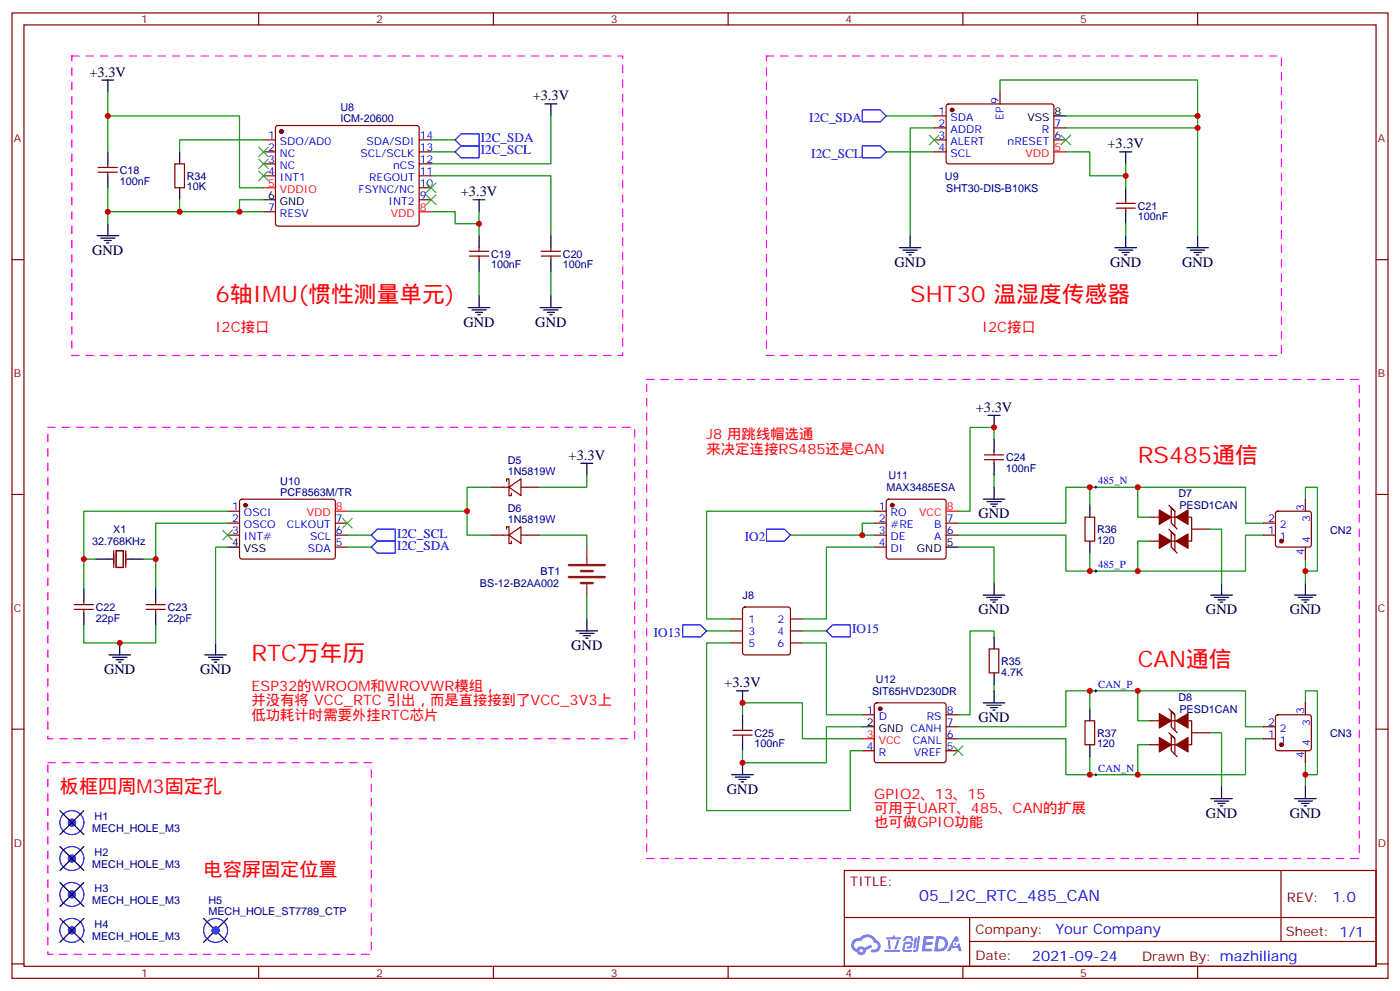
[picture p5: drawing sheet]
<svg xmlns="http://www.w3.org/2000/svg" width="412mm" height="292mm" viewBox="0 0 412 292" stroke-linecap="round" stroke-linejoin="round" font-family="sans-serif">
<g fill="none" stroke="#870000" stroke-width=".35">
<path d="M3.5 3.8h405.4v284.3h-405.4zM7.1 7.3h398.2v277.3h-398.2zM76.2 3.8v3.5M145.3 3.8v3.5M214.5 3.8v3.5M283.6 3.8v3.5M352.8 3.8v3.5M3.5 76.5h3.6M405.3 76.5h3.6M3.5 145.6h3.6M405.3 145.6h3.6M3.5 214.8h3.6"/>
<path d="M405.3 214.8h3.6M248.7 256.4h156.6v28.2h-156.6zM377.3 256.4v20.9M248.7 270.2h156.5M285.6 277.3h119.6M285.6 270.2v14.2M3.5 283.9h3.6M76.2 284.6v3.5M145.3 284.6v3.5M214.5 284.6v3.5M283.6 284.6v3.5M352.8 284.6v3.5"/>
<path d="M405.3 283.9h3.6"/>
</g>
<g fill="#5487ff">
<path d="M272.1 275.7h2.6l.3 .2-.1 .6h-2l-.1 1h1.6l.4 .4-.4 .4h-1.7l-.2 1.1 1.8 .1 .3 .3-.2 .4h-2.9z"/>
<path d="M281.4 275.8h.7l.4 1.3-.7 .3a.74 .74 0 0 0-1.1 .3 .74 .74 0 0 0 .5 1.1 .74 .74 0 0 0 .9-.7l.5-.3 .7 2.4h-.9l-.2-1h-1.9l-.5 1h-.9z"/>
<path d="M269.5 276.2h.6l-.4 2.9a.31 .31 0 0 1-.3 .3 .31 .31 0 0 1-.3-.3z"/>
<path d="M270.4 275.7h.6l-.5 4a.89 .89 0 0 1-.7 .7 .89 .89 0 0 1-.9-.3l1-.5z"/>
<path d="M266.8 275.9l.6-.2 1.2 .1 .5 1.3-.6 .1-.4-.9-1 .1a.95 .95 0 0 1-1 .8l-.1-.2z"/>
<path d="M266.4 277.6l1.8-.2a1.04 1.04 0 0 1 .6 1.1 1.04 1.04 0 0 1-.8 .9h-.7a.29 .29 0 0 1-.3-.4 .29 .29 0 0 1 .3-.2h.7l.2-.8h-1.4l-.4 1.8h1.9a.29 .29 0 0 1 .3 .3 .29 .29 0 0 1-.3 .3h-2l-.4-.3 .2-2.1z"/>
<path d="M260.5 279.8h4.4a.3 .3 0 0 1 .3 .3 .3 .3 0 0 1-.3 .3h-4.3z"/>
<path d="M264.3 276.9h.6l-.5 1.6a1.02 1.02 0 0 1-.7 1.2l-.2-.3z"/>
<path d="M261.5 276.9h.6l.3 2.4-.3 .3-.3-.2z"/>
<path d="M261.1 276.1h1.9l.2-.5h.5l-.1 .5h1.5a.29 .29 0 0 1 .3 .3 .29 .29 0 0 1-.3 .3h-3.9z"/>
<path d="M275.8 275.7l-.6 4.5h1.4a2.27 2.27 0 0 0 2.7-2.3 2.27 2.27 0 0 0-2.7-2.2zM276.6 276.5a1.5 1.5 0 0 1 1.8 1.6 1.5 1.5 0 0 1-1.9 1.3h-.3z"/>
<path d="M251.4 276.9a2.09 2.09 0 0 0 1 3.5 1.37 1.37 0 0 0 1.5 .9 1.37 1.37 0 0 0 1.1-1.4l2-1-.5-.7-1.8 1a1.4 1.4 0 0 0-2.3 .4 1.32 1.32 0 0 1-.6-1.9 1.32 1.32 0 0 1 1.9-.4 2.02 2.02 0 0 1 2-1.3 2.02 2.02 0 0 1 1.8 1.6 1.09 1.09 0 0 1 1.1 1.4 1.09 1.09 0 0 1-1.6 .7 .41 .41 0 0 0-.5 .3 .41 .41 0 0 0 .4 .5 1.89 1.89 0 0 0 2.4-1.2 1.89 1.89 0 0 0-1.2-2.4 2.98 2.98 0 0 0-5-.6l-1 .1zM253.2 280a.52 .52 0 0 1 1 0 .52 .52 0 0 1-1 0z"/>
<circle cx="281.4" cy="278" r=".28"/>
</g>
<g fill="none" stroke="#00f" stroke-width=".35">
<path d="M254 32.4h5.3l1.8 1.7-1.8 1.8h-5.3zM134.1 41.2l1.7-1.8h5.3v3.6h-5.3zM134.1 44.7l1.7-1.7h5.3v3.5h-5.3zM254 43h5.3l1.8 1.7-1.8 1.8h-5.3zM109.4 157.6l1.7-1.7h5.3v3.5h-5.3zM111.1 159.4h5.3v3.5h-5.3l-1.7-1.8zM225.8 155.9h5.3l1.7 1.7-1.7 1.8h-5.3zM201.1 184.1h5.3l1.7 1.7-1.7 1.8h-5.3zM243.4 185.8l1.8-1.7h5.3v3.5h-5.3z"/>
<circle cx="21.2" cy="252.9" r="3.5"/>
<circle cx="21.2" cy="242.3" r="3.5"/>
<circle cx="21.2" cy="263.5" r="3.5"/>
<circle cx="21.2" cy="274" r="3.5"/>
<circle cx="63.5" cy="274" r="3.5"/>
</g>
<g fill="#870000" stroke="#870000" stroke-width=".35">
<path d="M346.4 152.3l3.6-2.1v4.2z"/>
<path d="M346.4 159.4l3.6-2.1v4.2z"/>
<path d="M341.5 157.3l3.5 2.1-3.5 2.1z"/>
<path d="M341.5 150.2l3.5 2.1-3.5 2.1z"/>
<path d="M346.4 212.3l3.6-2.1v4.2z"/>
<path d="M346.4 219.4l3.6-2.2v4.3z"/>
<path d="M341.5 217.2l3.5 2.2-3.5 2.1z"/>
<path d="M341.5 210.2l3.5 2.1-3.5 2.1z"/>
<circle cx="82.9" cy="38.7" r=".53"/>
<circle cx="280.5" cy="32.4" r=".53"/>
<circle cx="72.3" cy="148.8" r=".53"/>
<circle cx="262.8" cy="148.8" r=".53"/>
<circle cx="259.3" cy="208.8" r=".53"/>
<circle cx="377.5" cy="159.4" r=".53"/>
<circle cx="377.5" cy="219.4" r=".53"/>
</g>
<g fill="none" stroke="#870000" stroke-width=".35">
<path d="M81.4 37.2l.4-.2h41l.5 .2 .2 .5-.1 28.5-.6 .4-41.2-.1-.5-.6v-28.2zM275.2 34.1h3.5M275.2 37.7h3.5M278.9 30.8l.5-.2 30.6 .1 .4 .6v16.5l-.7 .5-30.6-.1-.4-.6v-16.3zM294.6 27.1v3.5M310.4 37.7h3.6M28.9 50.7h5.7M28.9 49.3h5.7M31.7 48.3v1M31.7 50.7v1.1M51.5 48.3h2.8v7h-2.8zM77.6 41.2h3.5"/>
<path d="M77.6 44.7h3.5M77.6 48.3h3.5M77.6 51.8h3.5M123.5 41.2h3.5M123.5 44.7h3.5M123.5 48.3h3.5M123.5 51.8h3.5M123.5 58.8h3.5M123.5 55.3h3.5M275.2 41.2h3.5M275.2 44.7h3.5M310.4 41.2h3.6"/>
<path d="M328.8 59.9h5.6M331.6 58.8v1.1M77.6 62.4h3.5M138.3 75.4h5.6M138.3 74h5.6M141.1 73v1M141.1 75.4v1.1M159.5 75.4h5.6M159.5 74h5.6M162.3 73v1M162.3 75.4v1.1M328.8 61.3h5.6"/>
<path d="M331.6 61.3v1.1M290 135.4h5.6M290 134h5.6M292.8 132.9v1.1M292.8 135.4v1.1M67 150.6h3.6M67 154.1h3.6M67 157.6h3.6M70.8 147.2l.5-.2 27 .1 .5 .6-.1 16.5-.6 .5-27.1-.1-.4-.6v-16.3zM98.8 154.1h3.5M98.8 157.6h3.5M144.6 157.6h5.3"/>
<path d="M144.6 143.5h5.3M149.2 141.7v-.7h.7v5h.7v-.7M149.2 155.9v-.7h.7v4.9h.7v-.7M149.9 143.5l3.6-2.5v5zM149.9 157.6l3.6-2.4v4.9zM153.5 157.6h5.2M153.5 143.5h5.2M257.5 150.6h3.6M257.5 154.1h3.6M257.5 157.6h3.6M261.3 147.2l.5-.2h16.2l.5 .2 .2 .5v16.3l-.2 .5-.5 .2h-16.2l-.5-.3-.2-.4v-16.3zM278.7 154.1h3.5"/>
<path d="M278.7 157.6h3.5M319.6 152.3h2.8v7.1h-2.8zM338.7 152.3h12.3v7.1h-7.4M338.7 159.4h5.3M344.3 148.8l.7 .7v4.6l1.1 1.1M344.3 155.9l.7 .7v4.5l1.1 1.1M346.1 150.6l-1.1-1.1 1.1 1.1v4.6l.7 .7M346.1 157.6l-1.1-1 1.1 1v4.6l.7 .7M351 155.9h5.3M372.2 154.1h3.5M372.2 157.6h3.5M375.9 150.8l.5-.2h9.2l.5 .2 .2 .5v9.1l-.2 .5-.5 .2h-9.2l-.5-.2-.2-.5v-9.1z"/>
<path d="M384.5 147v3.6M21.9 179.5h5.6M21.9 178.1h5.6M24.7 177v1.1M24.7 179.5v1.1M33.5 162.2v4.9M34.2 162.2h2.1v4.9h-2.1zM37 162.2v4.9M43 179.5h5.7M43 178.1h5.7M45.9 177v1.1M45.9 179.5v1.1"/>
<path d="M98.8 161.1h3.5M219 179l.4-.2h12.7l.5 .2 .2 .5v12.7l-.2 .5-.5 .2h-12.7l-.5-.2-.2-.5v-12.7zM257.5 161.1h3.6M384.5 161.1v3.6M215.2 182.3h3.5M215.2 185.8h3.5M215.2 189.4h3.5M232.8 182.3h3.6M232.8 185.8h3.6M232.8 189.4h3.6M291.4 191.1h2.8v7.1h-2.8zM215.9 216.5h5.6"/>
<path d="M215.9 215.1h5.6M218.7 214.1v1M218.7 216.5v1.1M254 210.5h3.5M257.8 207.2l.4-.2h19.8l.5 .2 .2 .5v16.2l-.2 .5-.5 .2h-19.8l-.5-.2-.2-.5v-16.2zM278.7 210.5h3.5M278.7 214.1h3.5M278.7 217.6h3.5M319.6 212.3h2.8v7.1h-2.8zM338.7 212.3h12.3v7.1h-7.4M338.7 219.4h5.3M344.3 208.8l.7 .7v4.6l1.1 1"/>
<path d="M344.3 215.8l.7 .7v4.6l1.1 1.1M346.1 210.5l-1.1-1 1.1 1v4.6l.7 .7M346.1 217.6l-1.1-1.1 1.1 1.1v4.6l.7 .7M351 215.8h5.3M372.2 214.1h3.5M372.2 217.6h3.5M375.9 210.7l.5-.2h9.2l.5 .2 .2 .5v9.2l-.2 .5-.5 .2h-9.2l-.5-.2-.2-.5v-9.2zM384.5 207v3.5M254 221.1h3.5M278.7 221.1h3.5M384.5 221.1v3.5"/>
</g>
<path d="M77.6 55.3h3.5M310.4 44.7h3.6M123.5 62.4h3.5M98.8 150.6h3.5M278.7 150.6h3.5M254 217.6h3.5" fill="none" stroke="#f00" stroke-width=".35"/>
<g fill="none" stroke="#000" stroke-width=".35">
<path d="M30 23.6h3.5M31.7 23.6v3.5M160.5 30.6h3.5M162.3 30.6v3.5M310.4 34.1h3.6M31.7 44.7v3.6M31.7 51.8v3.5M52.9 44.7v3.6M52.9 55.3v3.5M77.6 58.8h3.5M139.3 58.8h3.6M141.1 58.8v3.6"/>
<path d="M329.8 44.7h3.6M331.6 44.7v3.6M331.6 55.3v3.5M28.6 69.4h6.3M29.6 70.1h4.3M30.7 70.8h2.1M31.4 71.5h.7M31.7 65.9v3.5M141.1 69.4v3.6M141.1 76.5v3.5M162.3 69.4v3.6M162.3 76.5v3.5"/>
<path d="M264.9 73h6.4M266 73.7h4.2M267.1 74.4h2.1M267.8 75.1h.7M268.1 69.4v3.6M328.4 73h6.4M329.5 73.7h4.2M330.6 74.4h2.1M331.3 75.1h.7M331.6 62.4v3.5M331.6 69.4v3.6M349.6 73h6.4"/>
<path d="M350.7 73.7h4.2M351.7 74.4h2.1M352.4 75.1h.7M352.8 69.4v3.6M137.9 90.6h6.4M139 91.3h4.2M140.1 92h2.1M140.8 92.7h.7M141.1 87.1v3.5M159.1 90.6h6.4M160.2 91.3h4.2M161.2 92h2.1"/>
<path d="M161.9 92.7h.7M162.3 87.1v3.5M171.1 136.5h3.5M172.9 136.5v3.5M291 122.3h3.6M292.8 122.3v3.6M292.8 129.4v3.5M292.8 136.5v3.5M289.6 147h6.4M290.7 147.7h4.2M291.7 148.4h2.2M292.5 149.2h.7"/>
<path d="M292.8 143.5v3.5M321 148.8v3.5M321 159.4v3.5M24.7 173.5v3.5M28.2 164.7h5M37.4 164.7h4.9M45.9 173.5v3.5M67 161.1h3.6M278.7 161.1h3.5M289.6 175.3h6.4M290.7 176h4.2M291.7 176.7h2.2"/>
<path d="M292.5 177.4h.7M292.8 171.7v3.6M356.7 175.3h6.3M357.7 176h4.2M358.8 176.7h2.1M359.5 177.4h.7M359.8 171.7v3.6M381.4 175.3h6.3M382.4 176h4.2M383.5 176.7h2.1M384.2 177.4h.7M384.5 171.7v3.6"/>
<path d="M24.7 180.6v3.5M32.1 192.9h6.4M33.2 193.6h4.2M34.2 194.3h2.1M34.9 195h.7M35.3 189.4v3.5M45.9 180.6v3.5M60.3 192.9h6.4M61.4 193.6h4.2M62.4 194.3h2.2M63.1 195h.8M63.5 189.4v3.5"/>
<path d="M169.7 185.8h6.3M170.7 186.5h4.3M171.8 187.3h2.1M172.5 188h.7M172.9 182.3v3.5M292.8 187.6v3.5M292.8 198.2v3.5M217 203.5h3.5M218.7 203.5v3.5M218.7 210.5v3.6M218.7 217.6v3.5M254 214.1h3.5"/>
<path d="M289.6 207h6.4M290.7 207.7h4.2M291.7 208.4h2.2M292.5 209.1h.7M292.8 203.5v3.5M321 208.8v3.5M321 219.4v3.5M17.6 238.8l7.1 7M24.7 238.8l-7.1 7M215.5 228.2h6.4M216.6 228.9h4.2M217.7 229.6h2.1"/>
<path d="M218.4 230.3h.7M218.7 224.6v3.6M356.7 235.2h6.3M357.7 235.9h4.2M358.8 236.6h2.1M359.5 237.3h.7M359.8 231.7v3.5M381.4 235.2h6.3M382.4 235.9h4.2M383.5 236.6h2.1M384.2 237.3h.7M384.5 231.7v3.5"/>
<path d="M17.6 249.3l7.1 7.1M17.6 259.9l7.1 7.1M24.7 249.3l-7.1 7.1M24.7 259.9l-7.1 7.1M17.6 270.5l7.1 7.1M24.7 270.5l-7.1 7.1M60 270.5l7 7.1M67 270.5l-7 7.1"/>
</g>
<g fill="none" stroke="#3c3" stroke-width=".35">
<path d="M273.8 39.8l2.8 2.8M276.6 39.8l-2.8 2.8M312.6 39.8l2.8 2.8M315.4 39.8l-2.8 2.8M76.2 43.3l2.8 2.8M76.2 46.8l2.8 2.9M76.2 50.4l2.8 2.8M79 43.3l-2.8 2.8M79 46.8l-2.8 2.9M79 50.4l-2.8 2.8M125.6 57.4l2.8 2.9M125.6 53.9l2.8 2.8"/>
<path d="M128.4 57.4l-2.8 2.9M128.4 53.9l-2.8 2.8M65.6 156.2l2.8 2.8M68.4 156.2l-2.8 2.8M100.9 152.7l2.8 2.8M103.7 152.7l-2.8 2.8M280.8 219.7l2.8 2.8M283.6 219.7l-2.8 2.8"/>
</g>
<g fill="none" stroke="#008700" stroke-width=".35">
<path d="M31.7 34.1h38.9v21.2h7M31.7 27.1v17.6M162.3 34.1v14.2h-35.3M261.1 34.1h14.1M275.2 37.7h-7.1v31.7M294.6 27.1v-3.5h58.2v10.5M314 34.1h38.8v35.3M314 37.7h38.8M31.7 55.3v10.6M52.9 58.8v3.6M77.6 58.8h-7v3.6h7M77.6 41.2h-24.7v3.5"/>
<path d="M127 51.8h35.3v17.6M127 41.2h7.1M127 44.7h7.1M261.1 44.7h14.1M314 44.7h7v7.1h10.6M331.6 48.3v7M31.7 62.4h38.9M127 62.4h7.1v3.5h7M141.1 62.4v7M331.6 65.9v3.5M141.1 80v7.1M162.3 80v7.1"/>
<path d="M172.9 140v3.5h-14.2M292.8 129.4v-3.5h-7v24.7h-3.6M292.8 140v3.5M67 154.1h-21.1v19.4M67 150.6h-42.3v22.9M102.3 150.6h35.3M102.3 157.6h7.1M144.6 143.5h-7v14.1h7M158.7 157.6h14.2v3.5M232.8 157.6h24.7M257.5 150.6h-49.4v31.7h7.1M257.5 154.1h-3.5v3.5"/>
<path d="M282.2 154.1h31.8v-10.6h52.9v10.6h5.3M282.2 157.6h31.8v10.6h52.9v-10.6h5.3M321 143.5v5.3M335.1 143.5v8.8h3.6M338.7 159.4h-3.6v8.8M356.3 155.9h3.5v15.8M384.5 147v-3.5h3.6v24.7h-3.6v-3.5M24.7 164.7h3.5M42.3 164.7h3.6M67 161.1h-3.5v28.3M102.3 161.1h7.1M172.9 175.3v7"/>
<path d="M257.5 161.1h-14.1v21.2h-7M282.2 161.1h10.6v10.6M321 162.9v5.3M384.5 168.2v3.5M24.7 184.1v5.3h21.2v-5.3M208.1 185.8h7.1M215.2 189.4h-7.1v49.4h42.4v-17.7h3.5M236.4 189.4h7v21.1h10.6M236.4 185.8h7M292.8 187.6v-1.8h-7v24.7h-3.6M218.7 210.5v-3.5h17.7v10.6h17.6M254 214.1h-10.6v10.5h-24.7v-3.5"/>
<path d="M282.2 217.6h31.8v10.6h7v-5.3M292.8 201.7v1.8M321 203.5h14.1v8.8h3.6M321 208.8v-5.3h-7v10.6h-31.8M335.1 203.5h31.8v10.6h5.3M338.7 219.4h-3.6v8.8h-14.1M356.3 215.8h3.5v15.9M372.2 217.6h-5.3v10.6h-31.8M384.5 207v-3.5h3.6v24.7h-3.6v-3.6M384.5 228.2v3.5"/>
</g>
<path d="M167.6 166.4h10.6M167.6 170h10.6M171.1 168.2h3.5M171.1 171.7h3.5" fill="none" stroke="#8c2424" stroke-width=".71"/>
<path d="M172.9 161.1v5M172.9 171.7v3.6" fill="none" stroke="#8c2424" stroke-width=".35"/>
<g fill="none" stroke="#00f" stroke-width="1.8">
<circle cx="21.2" cy="252.9" r=".35"/>
<circle cx="21.2" cy="242.3" r=".35"/>
<circle cx="21.2" cy="274" r=".35"/>
<circle cx="21.2" cy="263.5" r=".35"/>
<circle cx="63.5" cy="274" r=".35"/>
</g>
<path d="M322.4 143.5h.7M322.8 143.2v.7M322.4 168.2h.7M322.8 167.9v.7M322.4 203.5h.7M322.8 203.1v.7M322.4 228.2h.7M322.8 227.8v.7" fill="none" stroke="#000" stroke-width=".29"/>
<path d="M21.2 16.5h162.2v88.2h-162.2zM225.8 16.5h151.7v88.2h-151.7zM190.5 111.8h209.9v141.1h-209.9zM14.1 125.9h172.9v91.7h-172.9zM14.1 224.6h95.3v56.5h-95.3z" fill="none" stroke="#f0f" stroke-width=".35" stroke-dasharray="2.1 2.1"/>
<g fill="#c00">
<circle cx="70.6" cy="62.4" r=".88"/>
<circle cx="31.8" cy="62.4" r=".88"/>
<circle cx="52.9" cy="62.4" r=".88"/>
<circle cx="31.8" cy="34.1" r=".88"/>
<circle cx="141.1" cy="65.9" r=".88"/>
<circle cx="331.6" cy="51.8" r=".88"/>
<circle cx="352.8" cy="37.7" r=".88"/>
<circle cx="352.8" cy="34.1" r=".88"/>
<circle cx="24.7" cy="164.7" r=".88"/>
<circle cx="45.9" cy="164.7" r=".88"/>
<circle cx="35.3" cy="189.4" r=".88"/>
<circle cx="137.6" cy="150.6" r=".88"/>
<circle cx="254" cy="157.6" r=".88"/>
<circle cx="321" cy="143.5" r=".88"/>
<circle cx="321" cy="168.2" r=".88"/>
<circle cx="335.1" cy="143.5" r=".88"/>
<circle cx="335.1" cy="168.2" r=".88"/>
<circle cx="384.5" cy="168.2" r=".88"/>
<circle cx="292.8" cy="125.9" r=".88"/>
<circle cx="218.7" cy="207" r=".88"/>
<circle cx="218.7" cy="224.6" r=".88"/>
<circle cx="384.5" cy="228.2" r=".88"/>
<circle cx="321" cy="203.5" r=".88"/>
<circle cx="321" cy="228.2" r=".88"/>
<circle cx="335.1" cy="203.5" r=".88"/>
<circle cx="335.1" cy="228.2" r=".88"/>
</g>
<g font-size="6.7" fill="#f00">
<text x="63.5" y="88.8">6轴IMU(惯性测量单元)</text>
<text x="268.1" y="88.8">SHT30 温湿度传感器</text>
<text x="335.1" y="136.5">RS485通信</text>
<text x="74.1" y="194.7">RTC万年历</text>
<text x="335.1" y="196.4">CAN通信</text>
</g>
<g font-size="5.6" fill="#f00">
<text x="17.6" y="233.5">板框四周M3固定孔</text>
<text x="60" y="258.2">电容屏固定位置</text>
</g>
<text font-size="4.6" fill="#00f" x="270.8" y="265.4">05_I2C_RTC_485_CAN</text>
<g font-size="4.2">
<text x="26.4" y="22.5">+3.3V</text>
<text x="156.9" y="29.6">+3.3V</text>
<text x="326.2" y="43.7">+3.3V</text>
<text x="135.7" y="57.8">+3.3V</text>
<text x="27.2" y="75.1">GND</text>
<text x="263.5" y="78.6">GND</text>
<text x="327" y="78.6">GND</text>
<text x="348.2" y="78.6">GND</text>
<text x="136.5" y="96.2">GND</text>
<text x="157.7" y="96.2">GND</text>
<text x="287.4" y="121.3">+3.3V</text>
<text x="167.5" y="135.4">+3.3V</text>
<text x="288.2" y="152.7">GND</text>
<text x="288.2" y="180.9">GND</text>
<text x="355.2" y="180.9">GND</text>
<text x="379.9" y="180.9">GND</text>
<text x="168.3" y="191.5">GND</text>
<text x="30.7" y="198.5">GND</text>
<text x="58.9" y="198.5">GND</text>
<text x="213.4" y="202.5">+3.3V</text>
<text x="288.2" y="212.7">GND</text>
<text x="214.1" y="233.8">GND</text>
<text x="355.2" y="240.9">GND</text>
<text x="379.9" y="240.9">GND</text>
</g>
<g font-size="4.2" fill="#f00">
<text x="63.5" y="97.6">I2C接口</text>
<text x="289.3" y="97.6">I2C接口</text>
<text x="208.1" y="129.4">J8 用跳线帽选通</text>
<text x="208.1" y="133.6">来决定连接RS485还是CAN</text>
<text x="74.1" y="203.5">ESP32的WROOM和WROVWR模组，</text>
<text x="74.1" y="207.7">并没有将 VCC_RTC 引出，而是直接接到了VCC_3V3上</text>
<text x="74.1" y="211.9">低功耗计时需要外挂RTC芯片</text>
<text x="257.5" y="235.2">GPIO2、13、15</text>
<text x="257.5" y="239.5">可用于UART、485、CAN的扩展</text>
<text x="257.5" y="243.7">也可做GPIO功能</text>
</g>
<g font-size="4.2" fill="#00f">
<text x="392.5" y="265.7">1.0</text>
<text x="310.9" y="275.2">Your Company</text>
<text x="304" y="283">2021-09-24</text>
</g>
<g font-size="3.9" fill="#00f">
<text x="141.6" y="42">I2C_SDA</text>
<text x="238.4" y="36">I2C_SDA</text>
<text x="141.6" y="45.5">I2C_SCL</text>
<text x="239" y="46.6">I2C_SCL</text>
<text x="116.9" y="161.9">I2C_SDA</text>
<text x="116.9" y="158.4">I2C_SCL</text>
<text x="219.4" y="159.3">IO2</text>
<text x="192.6" y="187.6">IO13</text>
<text x="251" y="186.6">IO15</text>
</g>
<g font-size="3.9" fill="#800">
<text x="250.5" y="261">TITLE:</text>
<text x="379.1" y="265.7">REV:</text>
<text x="287.4" y="275.2">Company:</text>
<text x="378.7" y="275.8">Sheet: 1/1</text>
<text x="287.4" y="282.9">Date:</text>
<text x="336.4" y="282.9">Drawn By: mazhiliang</text>
</g>
<g font-size="3.2" fill="#800">
<text x="41.6" y="6.8">1</text>
<text x="110.8" y="6.8">2</text>
<text x="179.9" y="6.8">3</text>
<text x="249.1" y="6.8">4</text>
<text x="318.2" y="6.8">5</text>
<text x="4.1" y="41.9">A</text>
<text x="405.9" y="41.9">A</text>
<text x="4.1" y="111.1">B</text>
<text x="405.9" y="111.1">B</text>
<text x="4.1" y="180.2">C</text>
<text x="405.9" y="180.2">C</text>
<text x="4.1" y="249.3">D</text>
<text x="405.9" y="249.3">D</text>
<text x="41.6" y="287.6">1</text>
<text x="110.8" y="287.6">2</text>
<text x="179.9" y="287.6">3</text>
<text x="249.1" y="287.6">4</text>
<text x="318.2" y="287.6">5</text>
</g>
<g font-size="3.2" fill="#000080">
<text x="100.3" y="35.9">ICM-20600</text>
<text x="100.3" y="32.7">U8</text>
<text x="35.3" y="51.2">C18</text>
<text x="55" y="52.9">R34</text>
<text x="278.4" y="52.9">U9</text>
<text x="35.3" y="54.3">100nF</text>
<text x="55" y="56.1">10K</text>
<text x="278.7" y="56.5">SHT30-DIS-B10KS</text>
<text x="335.1" y="64.9">100nF</text>
<text x="335.1" y="61.8">C21</text>
<text x="144.6" y="75.9">C19</text>
<text x="165.8" y="75.9">C20</text>
<text x="144.6" y="79">100nF</text>
<text x="165.8" y="79">100nF</text>
<text x="149.6" y="136.8">D5</text>
<text x="296.3" y="135.8">C24</text>
<text x="82.6" y="142.8">U10</text>
<text x="149.6" y="140">1N5819W</text>
<text x="261.7" y="141.2">U11</text>
<text x="296.3" y="139">100nF</text>
<text x="82.6" y="146">PCF8563M/TR</text>
<text x="261.1" y="144.7">MAX3485ESA</text>
<text x="347.1" y="146.4">D7</text>
<text x="347.4" y="149.9">PESD1CAN</text>
<text x="149.6" y="150.9">D6</text>
<text x="149.6" y="154.1">1N5819W</text>
<text x="27.1" y="160.5">32.768KHz</text>
<text x="33.3" y="157">X1</text>
<text x="323.1" y="160.2">120</text>
<text x="323.1" y="157">R36</text>
<text x="391.8" y="157.2">CN2</text>
<text x="141.4" y="172.9">BS-12-B2AA002</text>
<text x="159.3" y="169.3">BT1</text>
<text x="28.2" y="179.9">C22</text>
<text x="49.4" y="179.9">C23</text>
<text x="218.8" y="176.4">J8</text>
<text x="28.2" y="183.1">22pF</text>
<text x="49.4" y="183.1">22pF</text>
<text x="294.9" y="195.8">R35</text>
<text x="258" y="201.1">U12</text>
<text x="294.9" y="199">4.7K</text>
<text x="256.9" y="204.7">SIT65HVD230DR</text>
<text x="347.1" y="206.4">D8</text>
<text x="347.4" y="209.9">PESD1CAN</text>
<text x="222.2" y="220.2">100nF</text>
<text x="222.3" y="217">C25</text>
<text x="323.1" y="220.1">120</text>
<text x="323.1" y="217">R37</text>
<text x="391.8" y="217.2">CN3</text>
<text x="27.1" y="245.2">MECH_HOLE_M3</text>
<text x="27.9" y="241.6">H1</text>
<text x="27.1" y="255.7">MECH_HOLE_M3</text>
<text x="27.9" y="252.2">H2</text>
<text x="27.9" y="262.8">H3</text>
<text x="27.1" y="266.3">MECH_HOLE_M3</text>
<text x="61.4" y="269.5">MECH_HOLE_ST7789_CTP</text>
<text x="61.4" y="266.3">H5</text>
<text x="27.9" y="273.4">H4</text>
<text x="27.1" y="276.9">MECH_HOLE_M3</text>
</g>
<g font-size="3.2" fill="#00f">
<text x="276.5" y="33.8">1</text>
<text x="280" y="35.6">SDA</text>
<text x="294.2" y="30.6" transform="rotate(-90 294.2 30.6)">9</text>
<text x="295.6" y="35.2" transform="rotate(-90 295.6 35.2)">EP</text>
<text x="78.9" y="40.9">1</text>
<text x="123.6" y="40.9">14</text>
<text x="276.5" y="37.3">2</text>
<text x="276.5" y="40.9">3</text>
<text x="280" y="39.1">ADDR</text>
<text x="306.9" y="39.1">R</text>
<text x="310.6" y="40.9">6</text>
<text x="310.6" y="37.3">7</text>
<text x="78.9" y="44.4">2</text>
<text x="78.9" y="47.9">3</text>
<text x="82.4" y="42.6">SDO/AD0</text>
<text x="82.4" y="46.1">NC</text>
<text x="106.2" y="46.1">SCL/SCLK</text>
<text x="108" y="42.6">SDA/SDI</text>
<text x="123.6" y="47.9">12</text>
<text x="123.6" y="44.4">13</text>
<text x="276.5" y="44.4">4</text>
<text x="280" y="42.6">ALERT</text>
<text x="280" y="46.1">SCL</text>
<text x="296.8" y="42.6">nRESET</text>
<text x="78.9" y="51.4">4</text>
<text x="82.4" y="49.7">NC</text>
<text x="82.4" y="53.2">INT1</text>
<text x="108.7" y="53.2">REGOUT</text>
<text x="115.8" y="49.7">nCS</text>
<text x="123.6" y="51.4">11</text>
<text x="105.6" y="56.7">FSYNC/NC</text>
<text x="123.6" y="58.5">9</text>
<text x="123.6" y="55">10</text>
<text x="78.9" y="62">7</text>
<text x="82.4" y="63.8">RESV</text>
<text x="114.5" y="60.3">INT2</text>
<text x="323.5" y="142.6">485_N</text>
<text x="68.4" y="150.2">1</text>
<text x="68.4" y="153.7">2</text>
<text x="71.9" y="152">OSCI</text>
<text x="71.9" y="155.5">OSCO</text>
<text x="84.5" y="155.5">CLKOUT</text>
<text x="99" y="153.7">7</text>
<text x="258.9" y="150.2">1</text>
<text x="258.9" y="153.7">2</text>
<text x="262.4" y="152">RO</text>
<text x="262.4" y="155.5">#RE</text>
<text x="275.2" y="155.5">B</text>
<text x="278.9" y="153.7">7</text>
<text x="373.5" y="153.7">2</text>
<text x="377" y="155.5">2</text>
<text x="384.2" y="150.4" transform="rotate(-90 384.2 150.4)">3</text>
<text x="385.9" y="153.9" transform="rotate(-90 385.9 153.9)">3</text>
<text x="68.4" y="157.3">3</text>
<text x="71.9" y="159">INT#</text>
<text x="91.3" y="159">SCL</text>
<text x="99" y="160.8">5</text>
<text x="99" y="157.3">6</text>
<text x="258.9" y="157.3">3</text>
<text x="258.9" y="160.8">4</text>
<text x="262.4" y="159">DE</text>
<text x="275.2" y="159">A</text>
<text x="278.9" y="157.3">6</text>
<text x="373.5" y="157.3">1</text>
<text x="377" y="159">1</text>
<text x="385.9" y="159.8" transform="rotate(-90 385.9 159.8)">4</text>
<text x="90.7" y="162.6">SDA</text>
<text x="262.4" y="162.6">DI</text>
<text x="323.5" y="167.3">485_P</text>
<text x="384.2" y="163.3" transform="rotate(-90 384.2 163.3)">4</text>
<text x="220.5" y="183.4">1</text>
<text x="229.1" y="183.4">2</text>
<text x="220.5" y="186.9">3</text>
<text x="220.5" y="190.4">5</text>
<text x="229.1" y="186.9">4</text>
<text x="229.1" y="190.4">6</text>
<text x="323.5" y="202.6">CAN_P</text>
<text x="255.3" y="210.2">1</text>
<text x="258.8" y="211.9">D</text>
<text x="273" y="211.9">RS</text>
<text x="278.9" y="210.2">8</text>
<text x="278.9" y="213.7">7</text>
<text x="373.5" y="213.7">2</text>
<text x="377" y="215.5">2</text>
<text x="384.2" y="210.4" transform="rotate(-90 384.2 210.4)">3</text>
<text x="385.9" y="213.9" transform="rotate(-90 385.9 213.9)">3</text>
<text x="255.3" y="220.8">4</text>
<text x="268.9" y="219">CANL</text>
<text x="278.9" y="217.2">6</text>
<text x="278.9" y="220.8">5</text>
<text x="373.5" y="217.2">1</text>
<text x="377" y="219">1</text>
<text x="385.9" y="219.8" transform="rotate(-90 385.9 219.8)">4</text>
<text x="258.8" y="222.5">R</text>
<text x="269.2" y="222.5">VREF</text>
<text x="323.5" y="227.3">CAN_N</text>
<text x="384.2" y="223.3" transform="rotate(-90 384.2 223.3)">4</text>
</g>
<g font-size="3.2">
<text x="302.6" y="35.6">VSS</text>
<text x="310.6" y="33.8">8</text>
<text x="78.9" y="58.5">6</text>
<text x="82.4" y="60.3">GND</text>
<text x="68.4" y="160.8">4</text>
<text x="278.9" y="160.8">5</text>
<text x="71.9" y="162.6">VSS</text>
<text x="270.1" y="162.6">GND</text>
<text x="255.3" y="213.7">2</text>
<text x="258.8" y="215.5">GND CANH</text>
</g>
<g font-size="3.2" fill="#f00">
<text x="302.1" y="46.1">VDD</text>
<text x="310.6" y="44.4">5</text>
<text x="78.9" y="55">5</text>
<text x="82.4" y="56.7">VDDIO</text>
<text x="115.1" y="63.8">VDD</text>
<text x="123.6" y="62">8</text>
<text x="90.4" y="152">VDD</text>
<text x="99" y="150.2">8</text>
<text x="270.8" y="152">VCC</text>
<text x="278.9" y="150.2">8</text>
<text x="255.3" y="217.2">3</text>
<text x="258.8" y="219">VCC</text>
</g>
</svg>
